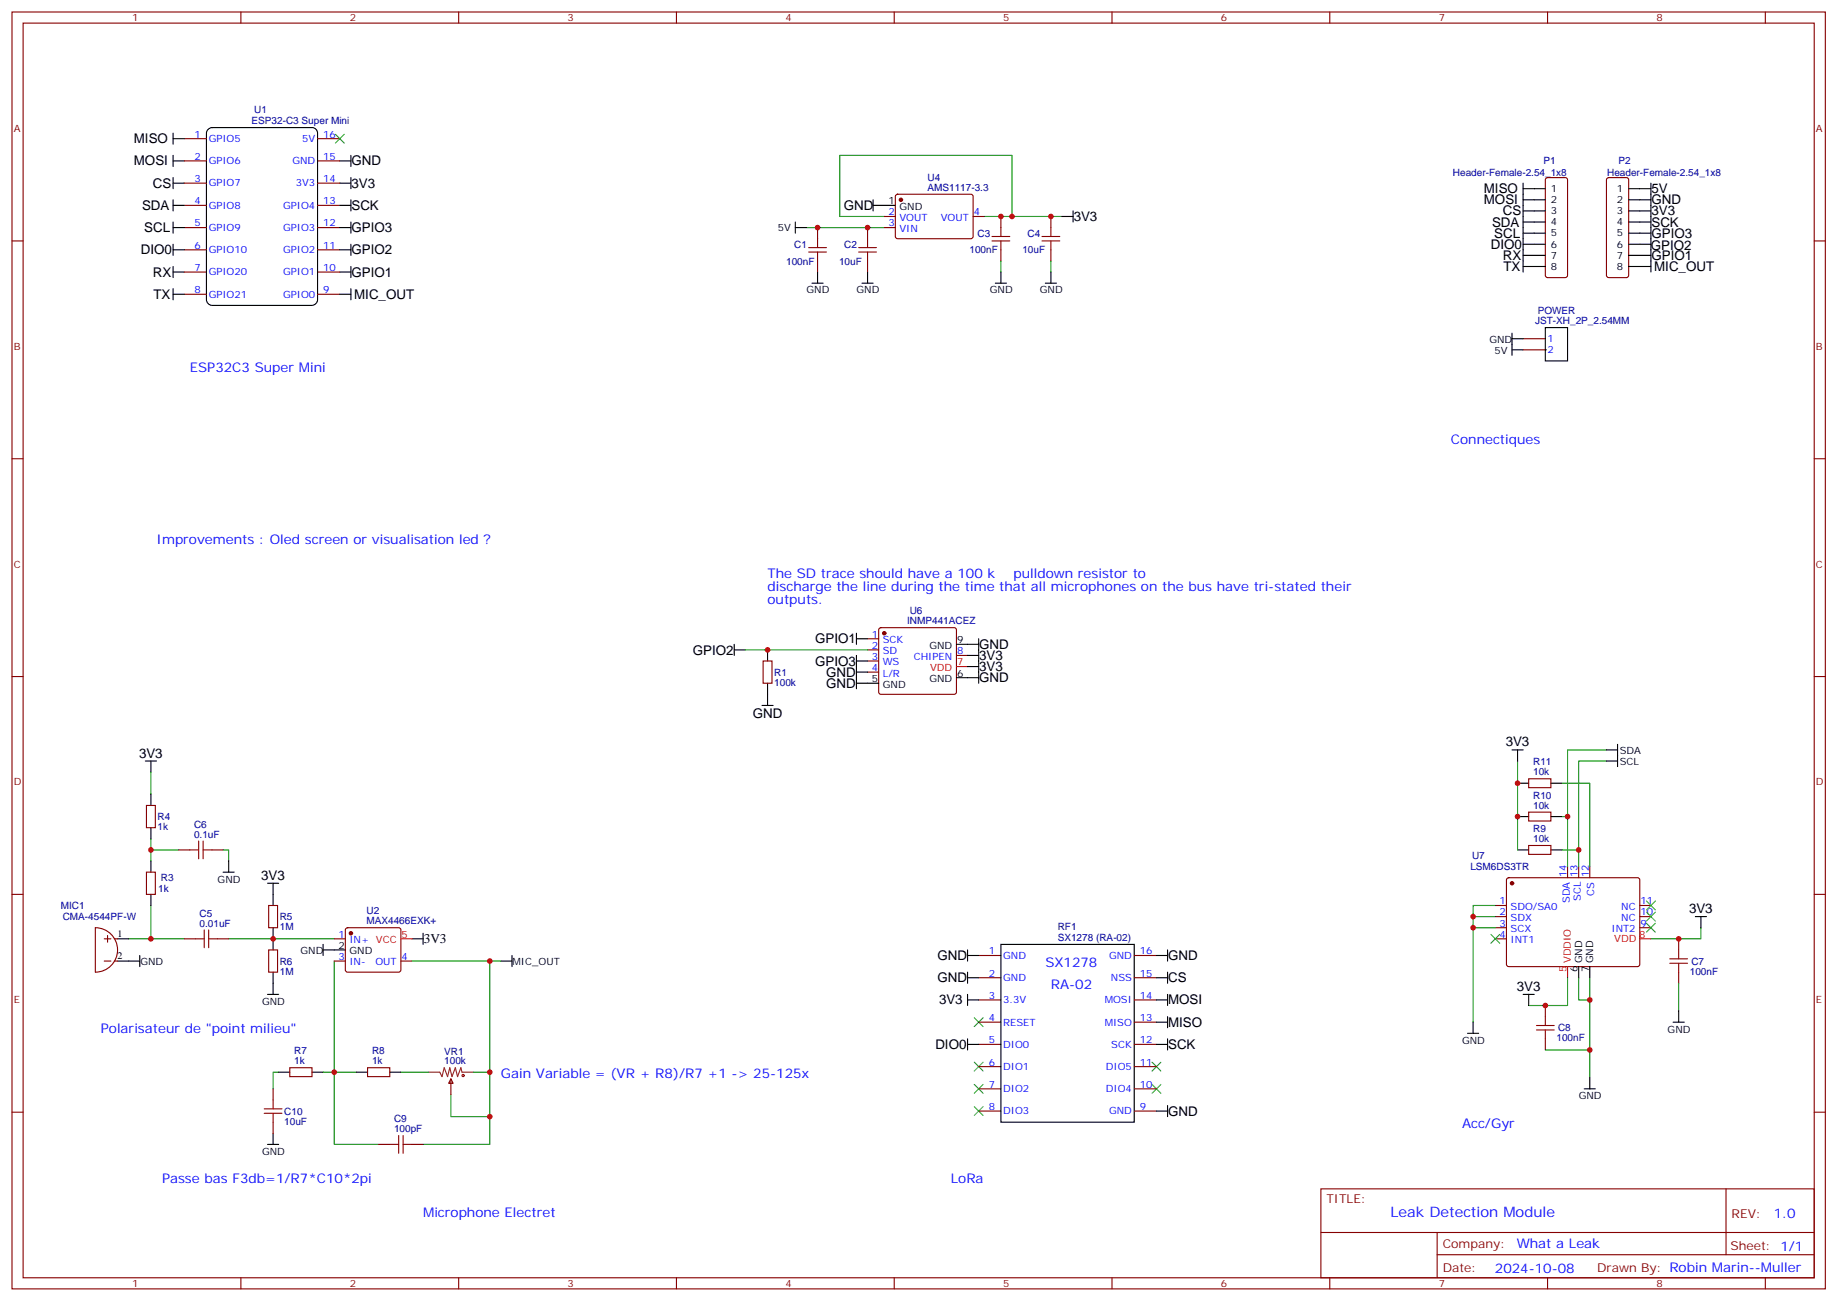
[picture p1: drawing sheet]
<svg xmlns="http://www.w3.org/2000/svg" width="584mm" height="413mm" viewBox="0 0 584 413" stroke-linecap="round" stroke-linejoin="round" font-family="sans-serif">
<g fill="none" stroke="#870000" stroke-width=".35">
<path d="M3.8 3.8h575.7v405.4h-575.7zM7.3 7.3h568.7v398.3h-568.7zM76.5 3.8v3.5M145.6 3.8v3.5M214.8 3.8v3.5M283.9 3.8v3.5M353.1 3.8v3.5M422.2 3.8v3.5M491.3 3.8v3.5M560.5 3.8v3.5M58.5 44h7M58.5 51.1h7"/>
<path d="M58.5 58.1h7M100.8 44h7.1M100.8 51.1h7.1M100.8 58.1h7.1M490.9 56.6l.4-.2h5.7l.5 .2 .2 .5v30.3l-.2 .5-.5 .2h-5.7l-.5-.2-.2-.5v-30.3zM510.3 56.6l.5-.2h5.6l.5 .2 .2 .5v30.3l-.2 .5-.5 .2h-5.6l-.5-.2-.3-.5v-30.3zM3.8 76.5h3.5M58.5 65.2h7M58.5 72.2h7M58.5 79.3h7M100.8 65.2h7.1M100.8 72.2h7.1"/>
<path d="M100.8 79.3h7.1M256.8 78.6h5.6M259.6 72.2v6.4M275.4 72.2v3.6M280.7 72.2h3.6M280.7 68.7h3.6M284.5 61.9l.5-.2h23.5l.5 .7-.1 12.9-.6 .5-23.6-.1-.4-.6v-12.7zM309 68.7h3.5M315 76.5h5.6M315 75.1h5.6M317.8 68.7v6.4M317.8 76.5v6.3"/>
<path d="M333.7 68.7v3.5M333.7 79.3v3.5M576 76.5h3.5M58.5 86.4h7M58.5 93.4h7M100.8 86.4h7.1M100.8 93.4h7.1M256.8 80h5.6M259.6 80v6.4M275.4 82.8v3.6M483.6 107.5h7M483.6 111.1h7"/>
<path d="M3.8 145.6h3.5M576 145.6h3.5M279.2 199.5l.5-.3h23.3l.5 .3 .2 .5v19.7l-.3 .5-.4 .2h-23.3l-.5-.2-.2-.5v-19.7zM3.8 214.8h3.5M242.3 209.8h2.8v7.1h-2.8zM275.4 202.8h3.6M275.4 206.3h3.6M275.4 209.8h3.6M275.4 213.4h3.6M303.7 208.1h3.5M576 214.8h3.5M46.5 255.7h2.8v7h-2.8z"/>
<path d="M485.4 257.8h7v2.8h-7zM485.4 247.2h7v2.8h-7zM46.5 276.9h2.8v7h-2.8zM56.7 269.8h3.6M67.3 269.8h3.5M478.5 278.8l.5-.2 41.2 .1 .4 .6v27.1l-.7 .4h-41.2l-.4-.7v-26.8zM485.4 268.4h7v2.8h-7zM497.7 275.1v3.5M501.2 275.1v3.5M504.8 275.1v3.5M3.8 283.9h3.5M30.3 294.5a7.1 7.1 0 0 1 7 7.1 7.1 7.1 0 0 1-7 7z"/>
<path d="M33.1 298h2.1M34.1 297v2.1M36.3 298h1M58.5 298h3.5M69.1 298h3.5M85.3 287.4h2.8v7.1h-2.8zM106.1 298h3.5M109.9 294.7l.4-.2h16.3l.5 .2 .2 .5v12.7l-.3 .5-.4 .2h-16.3l-.5-.2-.2-.5v-12.7zM474.8 287.4h3.5M474.8 291h3.5M474.8 294.5h3.5M474.8 298h3.5"/>
<path d="M520.6 287.4h3.6M520.6 291h3.6M520.6 294.5h3.6M533 298v3.6M576 283.9h3.5M33.1 305.1h2.1M36.3 305.1h1M85.3 301.6h2.8v7h-2.8zM106.1 305.1h3.5M127.3 305.1h3.5M310.7 303.3h7.1M310.7 310.4h7.1"/>
<path d="M310.7 317.4h7.1M360.1 303.3h7.1M360.1 310.4h7.1M360.1 317.4h7.1M490.6 319.2v3.5M533 308.6v3.5M92 338.9h7.1v2.9h-7.1zM116.7 338.9h7.1v2.9h-7.1zM310.7 324.5h7.1M310.7 331.5h7.1M310.7 338.6h7.1M360.1 324.5h7.1"/>
<path d="M360.1 331.5h7.1M360.1 338.6h7.1M490.6 329.8v3.5M3.8 353.1h3.5M86.7 345.7v3.5M86.7 356.2v3.6M143.2 342.5l.7 1.4h-1.4zM143.2 342.5v4.9M310.7 345.7h7.1M310.7 352.7h7.1M360.1 345.7h7.1M360.1 352.7h7.1"/>
<path d="M576 353.1h3.5M120.2 363.3h3.6M130.8 363.3h3.5M419.4 377.4h156.6v28.2h-156.6zM548 377.4v20.9M419.4 391.2h156.5M456.3 398.3h119.6M456.3 391.2v14.2M76.5 405.6v3.6M145.6 405.6v3.6M214.8 405.6v3.6M283.9 405.6v3.6"/>
<path d="M353.1 405.6v3.6M422.2 405.6v3.6M491.3 405.6v3.6M560.5 405.6v3.6"/>
</g>
<g fill="none" stroke="#000" stroke-width=".35">
<path d="M55 51.1h3.5M55 42.3v3.5M55 49.3v3.5M55 56.4v3.5M55 58.1h3.5M55 44h3.5M66.1 41l1.2-.5h31.8l.9 .2 .6 .7 .2 .9v52.9l-.3 .9-.6 .6-.8 .2h-31.8l-.9-.2-.6-.7-.3-.8v-52.9zM107.9 51.1h3.5M107.9 58.1h3.5M111.4 49.3v3.5M111.4 56.4v3.5M483.6 59.9h7"/>
<path d="M483.6 58.1v28.3M517.1 59.9h7.1M524.2 58.1v28.3M55 65.2h3.5M55 63.4v3.6M55 70.5v3.5M55 77.5v3.6M55 72.2h3.5M55 79.3h3.5M107.9 65.2h3.5M107.9 72.2h3.5M107.9 79.3h3.5"/>
<path d="M111.4 63.4v3.6M111.4 70.5v3.5M111.4 77.5v3.6M252.5 72.2h3.5M252.5 70.5v3.5M277.2 65.2h7.1M277.2 63.4v3.6M337.2 68.7h3.5M340.7 67v3.5M483.6 63.4h7M483.6 67h7M483.6 70.5h7"/>
<path d="M483.6 74h7M483.6 77.5h7M517.1 63.4h7.1M517.1 67h7.1M517.1 70.5h7.1M517.1 74h7.1M517.1 77.5h7.1M55 93.4h3.5M55 84.6v3.5M55 91.7v3.5M55 86.4h3.5M107.9 93.4h3.5"/>
<path d="M107.9 86.4h3.5M111.4 84.6v3.5M111.4 91.7v3.5M257.8 89.9h3.5M259.6 86.4v3.5M273.7 89.9h3.5M275.4 86.4v3.5M316 89.9h3.5M317.8 86.4v3.5M331.9 89.9h3.5M333.7 86.4v3.5M483.6 81.1h7"/>
<path d="M483.6 84.6h7M517.1 81.1h7.1M517.1 84.6h7.1M480.1 107.5h3.5M480.1 105.8v7M480.1 111.1h3.5M490.6 104h7.1v10.6h-7.1zM233.1 206.3h3.5M233.1 204.5v3.6M243.7 206.3v3.5M243.7 216.9v7M271.9 216.9h7.1"/>
<path d="M271.9 201v3.5M271.9 208.1v10.6M271.9 213.4h3.5M271.9 209.8h3.5M271.9 202.8h3.5M303.7 215.1h7M303.7 204.5h7M307.2 211.6h3.5M307.2 208.1h3.5M310.7 202.8v14.1M241.9 223.9h3.6M480.1 238.1h3.5"/>
<path d="M481.8 238.1v3.5M510 238.1h3.6M513.6 236.3v7M46.1 241.6h3.6M47.9 241.6v3.5M47.9 252.2v3.5M481.8 259.2h3.6M481.8 248.6h3.6M492.4 259.2h3.5M492.4 248.6h3.5M510 241.6h3.6M47.9 262.7v3.6"/>
<path d="M47.9 273.3v3.6M70.8 276.9h3.6M72.6 273.3v3.6M481.8 269.8h3.6M492.4 269.8h3.5M37.3 298h3.6M47.9 283.9v3.5M84.9 280.4h3.6M86.7 280.4v7M86.7 294.5v7.1M102.6 299.8v3.5M130.8 298h3.5"/>
<path d="M134.3 296.3v3.5M317.8 299.8h42.3v56.4h-42.3zM538.3 291h3.5M540 291v3.5M37.3 305.1h7.1M44.4 303.3v3.5M84.9 315.7h3.6M86.7 308.6v7.1M102.6 301.6h7M159 305.1h3.6M162.6 303.3v3.5M307.2 310.4h3.5"/>
<path d="M307.2 303.3h3.5M307.2 317.4h3.5M307.2 301.6v3.5M307.2 308.6v3.5M307.2 315.7v3.5M367.2 310.4h3.5M367.2 303.3h3.5M367.2 317.4h3.5M370.7 301.6v3.5M370.7 308.6v3.5M370.7 315.7v3.5M483.6 315.7h3.5"/>
<path d="M485.4 315.7v3.5M501.2 306.8v3.6M504.8 306.8v3.6M307.2 331.5h3.5M307.2 329.8v3.5M367.2 324.5h3.5M367.2 331.5h3.5M370.7 322.7v3.5M370.7 329.8v3.5M465.9 328h3.6M467.7 324.5v3.5M531.2 324.5h3.5"/>
<path d="M533 321v3.5M86.7 359.8v3.5M88.5 340.4h3.5M99.1 340.4h3.5M113.2 340.4h3.5M123.8 340.4h3.5M367.2 352.7h3.5M370.7 350.9v3.6M503 345.7h3.5M504.8 342.1v3.6M84.9 363.3h3.6"/>
</g>
<g fill="none" stroke="#008700" stroke-width=".35">
<path d="M256 72.2h24.7M280.7 68.7h-14.1v-19.4h54.7v19.4M312.5 68.7h24.7M317.8 82.8v3.6M333.7 82.8v3.6M236.6 206.3h38.8M510 238.1h-12.3v37M47.9 245.1v7.1M481.8 241.6v28.2M495.9 248.6h8.9v26.5M495.9 259.2h1.8M510 241.6h-8.8v33.5"/>
<path d="M47.9 269.8h8.8M47.9 266.3v7M70.8 269.8h1.8v3.5M495.9 269.8h5.3M40.9 298h17.6M47.9 287.4v10.6M72.6 298h33.5M467.7 294.5h7.1M474.8 287.4h-7.1v3.6M474.8 291h-7.1v33.5M540 294.5v3.5h-15.8M106.1 305.1v35.3h-3.5"/>
<path d="M130.8 305.1h28.2M155.5 305.1v58.2h-21.2M497.7 310.4v8.8h-12.3M501.2 310.4v7h3.6v24.7M504.8 310.4v7M533 312.1v8.9M490.6 333.3h14.2M88.5 340.4h-1.8v5.3M113.2 340.4h-7.1v22.9h14.1M127.3 340.4h8.8M143.2 347.4v7.1h12.3M150.2 340.4h5.3"/>
</g>
<g fill="none" stroke="#a10000" stroke-width=".35">
<path d="M272.6 78.6h5.7M275.4 75.8v2.8M330.8 76.5h5.7M330.8 75.1h5.7M333.7 72.2v2.9M333.7 76.5v2.8M272.6 80h5.7M275.4 80v2.8M60.3 269.8h2.8M63.1 267v5.6M64.5 269.8h2.8M64.5 267v5.6"/>
<path d="M62 298h2.8M64.8 295.2v5.6M66.3 298h2.8M66.3 295.2v5.6M530.2 305.8h5.6M530.2 304.4h5.6M533 301.6v2.8M533 305.8v2.8M487.8 327h5.7M487.8 325.5h5.7M490.6 322.7v2.8M490.6 327v2.8"/>
<path d="M83.9 353.4h5.6M83.9 352h5.6M86.7 349.2v2.8M86.7 353.4v2.8M123.8 363.3h2.8M126.6 360.5v5.6M128 363.3h2.8M128 360.5v5.6"/>
<circle cx="147" cy="341.4" r=".35"/>
</g>
<g fill="#870000" stroke="#870000" stroke-width=".35">
<circle cx="286" cy="63.4" r=".53"/>
<circle cx="480.1" cy="280.4" r=".53"/>
<circle cx="111.4" cy="296.3" r=".53"/>
<circle cx="280.7" cy="201" r=".53"/>
</g>
<path d="M303.7 211.6h3.5M127.3 298h3.5M520.6 298h3.6M497.7 306.8v3.6" fill="none" stroke="#f00" stroke-width=".35"/>
<g fill="none" stroke="#3c3" stroke-width=".35">
<path d="M106.5 42.6l2.8 2.8M109.3 42.6l-2.8 2.8M473.4 296.6l2.8 2.8M476.2 296.6l-2.8 2.8M522.7 293.1l2.9 2.8M522.7 289.6l2.9 2.8M522.7 286l2.9 2.9M525.6 293.1l-2.9 2.8M525.6 289.6l-2.9 2.8M525.6 286l-2.9 2.9M309.3 323.1l2.8 2.8M309.3 337.2l2.8 2.8"/>
<path d="M312.1 323.1l-2.8 2.8M312.1 337.2l-2.8 2.8M365.8 337.2l2.8 2.8M368.6 337.2l-2.8 2.8M309.3 344.2l2.8 2.9M309.3 351.3l2.8 2.8M312.1 344.2l-2.8 2.9M312.1 351.3l-2.8 2.8M365.8 344.2l2.8 2.9M368.6 344.2l-2.8 2.9"/>
</g>
<path d="M136.1 340.4h3.5l.7 1.4 .7-2.9 1.1 2.9 .7-2.9 .7 2.9 1.1-2.9 .7 2.9 1-2.9 .4 1.5h3.5" fill="none" stroke="#8c2424" stroke-width=".35"/>
<circle cx="490.6" cy="111.1" r=".18" fill="#000"/>
<g fill="#c00">
<circle cx="321.3" cy="68.7" r=".88"/>
<circle cx="333.7" cy="68.7" r=".88"/>
<circle cx="317.8" cy="68.7" r=".88"/>
<circle cx="259.6" cy="72.2" r=".88"/>
<circle cx="275.4" cy="72.2" r=".88"/>
<circle cx="533" cy="298" r=".88"/>
<circle cx="490.6" cy="319.2" r=".88"/>
<circle cx="481.8" cy="259.2" r=".88"/>
<circle cx="481.8" cy="248.6" r=".88"/>
<circle cx="467.7" cy="291" r=".88"/>
<circle cx="504.8" cy="333.3" r=".88"/>
<circle cx="504.8" cy="317.4" r=".88"/>
<circle cx="501.2" cy="269.8" r=".88"/>
<circle cx="497.7" cy="259.2" r=".88"/>
<circle cx="467.7" cy="294.5" r=".88"/>
<circle cx="155.5" cy="354.5" r=".88"/>
<circle cx="155.5" cy="340.4" r=".88"/>
<circle cx="155.5" cy="305.1" r=".88"/>
<circle cx="106.1" cy="340.4" r=".88"/>
<circle cx="86.7" cy="298" r=".88"/>
<circle cx="47.9" cy="269.8" r=".88"/>
<circle cx="47.9" cy="298" r=".88"/>
<circle cx="243.7" cy="206.3" r=".88"/>
</g>
<text font-size="4.6" fill="#00f" x="441.5" y="386.4">Leak Detection Module</text>
<g font-size="4.2">
<text x="42.5" y="45.5">MISO</text>
<text x="42.5" y="52.5">MOSI</text>
<text x="111.6" y="52.5">GND</text>
<text x="48.5" y="59.6">CS</text>
<text x="111.6" y="59.6">3V3</text>
<text x="471.1" y="61.3">MISO</text>
<text x="471.1" y="64.9">MOSI</text>
<text x="524.3" y="64.9">GND</text>
<text x="524.3" y="61.3">5V</text>
<text x="45.1" y="66.6">SDA</text>
<text x="111.6" y="66.6">SCK</text>
<text x="267.9" y="66.6">GND</text>
<text x="340.9" y="70.2">3V3</text>
<text x="473.7" y="71.9">SDA</text>
<text x="477.1" y="68.4">CS</text>
<text x="524.3" y="68.4">3V3</text>
<text x="524.3" y="71.9">SCK</text>
<text x="45.8" y="73.7">SCL</text>
<text x="111.6" y="73.7">GPIO3</text>
<text x="474.4" y="75.4">SCL</text>
<text x="524.3" y="75.5">GPIO3</text>
<text x="44.7" y="80.7">DIO0</text>
<text x="111.6" y="80.7">GPIO2</text>
<text x="473.4" y="79">DIO0</text>
<text x="477.1" y="82.6">RX</text>
<text x="524.2" y="79.3">GPIO2</text>
<text x="524.3" y="82.5">GPIO1</text>
<text x="48.5" y="87.9">RX</text>
<text x="111.6" y="87.8">GPIO1</text>
<text x="477.4" y="86.1">TX</text>
<text x="525.2" y="86">MIC_OUT</text>
<text x="48.7" y="94.9">TX</text>
<text x="112.5" y="94.9">MIC_OUT</text>
<text x="220" y="207.8">GPIO2</text>
<text x="258.8" y="204.2">GPIO1</text>
<text x="310.9" y="206">GND</text>
<text x="310.9" y="209.6">3V3</text>
<text x="258.8" y="211.3">GPIO3</text>
<text x="262.3" y="214.8">GND</text>
<text x="310.9" y="213.1">3V3</text>
<text x="262.3" y="218.4">GND</text>
<text x="310.9" y="216.6">GND</text>
<text x="239" y="227.9">GND</text>
<text x="478.1" y="237">3V3</text>
<text x="44.1" y="240.5">3V3</text>
<text x="82.9" y="279.3">3V3</text>
<text x="536.3" y="289.9">3V3</text>
<text x="134.5" y="299.5">3V3</text>
<text x="297.6" y="304.8">GND</text>
<text x="370.9" y="304.8">GND</text>
<text x="297.6" y="311.8">GND</text>
<text x="370.9" y="311.8">CS</text>
<text x="481.6" y="314.6">3V3</text>
<text x="298.1" y="318.9">3V3</text>
<text x="370.9" y="318.9">MOSI</text>
<text x="370.9" y="325.9">MISO</text>
<text x="297" y="333">DIO0</text>
<text x="370.9" y="333">SCK</text>
<text x="370.9" y="354.1">GND</text>
</g>
<g font-size="4.2" fill="#00f">
<text x="60.3" y="118.1">ESP32C3 Super Mini</text>
<text x="460.7" y="141">Connectiques</text>
<text x="49.7" y="172.8">Improvements : Oled screen or visualisation led ?</text>
<text x="243.7" y="183.4">The SD trace should have a 100 k</text>
<text x="321.8" y="183.4">pulldown resistor to</text>
<text x="243.7" y="187.6">discharge the line during the time that all microphones on the bus have tri-stated their</text>
<text x="243.7" y="191.8">outputs.</text>
<text x="331.9" y="306.8">SX1278</text>
<text x="333.7" y="313.9">RA-02</text>
<text x="32" y="328">Polarisateur de &quot;point milieu&quot;</text>
<text x="159" y="342.1">Gain Variable = (VR + R8)/R7 +1 -&gt; 25-125x</text>
<text x="464.2" y="358">Acc/Gyr</text>
<text x="51.4" y="375.6">Passe bas F3db=1/R7*C10*2pi</text>
<text x="301.9" y="375.6">LoRa</text>
<text x="134.3" y="386.2">Microphone Electret</text>
<text x="563.2" y="386.7">1.0</text>
<text x="481.6" y="396.2">What a Leak</text>
<text x="474.6" y="404">2024-10-08</text>
</g>
<g font-size="3.9" fill="#800">
<text x="421.1" y="382">TITLE:</text>
<text x="549.8" y="386.7">REV:</text>
<text x="458.1" y="396.2">Company:</text>
<text x="549.4" y="396.8">Sheet: 1/1</text>
<text x="458.1" y="403.9">Date:</text>
<text x="507.1" y="403.9">Drawn By: Robin Marin--Muller</text>
</g>
<g font-size="3.2" fill="#800">
<text x="41.9" y="6.8">1</text>
<text x="111.1" y="6.8">2</text>
<text x="180.2" y="6.8">3</text>
<text x="249.3" y="6.8">4</text>
<text x="318.5" y="6.8">5</text>
<text x="387.6" y="6.8">6</text>
<text x="456.8" y="6.8">7</text>
<text x="525.9" y="6.8">8</text>
<text x="4.3" y="41.9">A</text>
<text x="576.5" y="41.9">A</text>
<text x="4.3" y="111.1">B</text>
<text x="576.5" y="111.1">B</text>
<text x="4.3" y="180.2">C</text>
<text x="576.5" y="180.2">C</text>
<text x="4.3" y="249.3">D</text>
<text x="576.5" y="249.3">D</text>
<text x="4.3" y="318.5">E</text>
<text x="576.5" y="318.5">E</text>
<text x="41.9" y="408.6">1</text>
<text x="111.1" y="408.6">2</text>
<text x="180.2" y="408.6">3</text>
<text x="249.3" y="408.6">4</text>
<text x="318.5" y="408.6">5</text>
<text x="387.6" y="408.6">6</text>
<text x="456.8" y="408.6">7</text>
<text x="525.9" y="408.6">8</text>
</g>
<g font-size="3.2" fill="#000080">
<text x="79.9" y="39.3">ESP32-C3 Super Mini</text>
<text x="80.7" y="36">U1</text>
<text x="490" y="52.1">P1</text>
<text x="513.8" y="52.1">P2</text>
<text x="294.5" y="57.5">U4</text>
<text x="461.3" y="55.8">Header-Female-2.54_1x8</text>
<text x="510.3" y="55.8">Header-Female-2.54_1x8</text>
<text x="294.5" y="60.5">AMS1117-3.3</text>
<text x="310.4" y="75.2">C3</text>
<text x="326.3" y="75.2">C4</text>
<text x="249.6" y="84">100nF</text>
<text x="252.2" y="78.7">C1</text>
<text x="266.4" y="84">10uF</text>
<text x="268.1" y="78.7">C2</text>
<text x="307.8" y="80.4">100nF</text>
<text x="324.6" y="80.5">10uF</text>
<text x="488.2" y="99.6">POWER</text>
<text x="487.4" y="102.9">JST-XH_2P_2.54MM</text>
<text x="288.9" y="194.8">U6</text>
<text x="288" y="198.1">INMP441ACEZ</text>
<text x="245.8" y="214.5">R1</text>
<text x="245.8" y="217.7">100k</text>
<text x="486.8" y="243">R11</text>
<text x="486.8" y="246.2">10k</text>
<text x="486.8" y="256.8">10k</text>
<text x="486.8" y="253.5">R10</text>
<text x="50" y="263.5">1k</text>
<text x="50" y="260.3">R4</text>
<text x="61.6" y="262.7">C6</text>
<text x="61.6" y="265.9">0.1uF</text>
<text x="486.8" y="267.3">10k</text>
<text x="486.8" y="264.1">R9</text>
<text x="467.4" y="272.7">U7</text>
<text x="51.1" y="279.8">R3</text>
<text x="466.8" y="276.2">LSM6DS3TR</text>
<text x="50.2" y="283.3">1k</text>
<text x="19.3" y="288.6">MIC1</text>
<text x="19.9" y="292.1">CMA-4544PF-W</text>
<text x="63.4" y="291">C5</text>
<text x="88.8" y="292.1">R5</text>
<text x="116.4" y="293.4">MAX4466EXK+</text>
<text x="116.4" y="290.3">U2</text>
<text x="63.4" y="294.1">0.01uF</text>
<text x="88.8" y="295.3">1M</text>
<text x="335.8" y="298.6">SX1278 (RA-02)</text>
<text x="335.8" y="295.4">RF1</text>
<text x="88.8" y="309.4">1M</text>
<text x="88.8" y="306.2">R6</text>
<text x="536.5" y="309.4">100nF</text>
<text x="537" y="306.2">C7</text>
<text x="494.7" y="327.4">C8</text>
<text x="93.4" y="334.7">R7</text>
<text x="118.1" y="334.7">R8</text>
<text x="141.1" y="334.8">VR1</text>
<text x="494.2" y="330.6">100nF</text>
<text x="93.4" y="337.9">1k</text>
<text x="118.1" y="337.9">1k</text>
<text x="141.1" y="337.9">100k</text>
<text x="90.2" y="353.9">C10</text>
<text x="90.2" y="357">10uF</text>
<text x="125.1" y="359.4">100pF</text>
<text x="125.1" y="356.2">C9</text>
</g>
<g font-size="3.2" fill="#00f">
<text x="61.8" y="43.7">1</text>
<text x="66.3" y="45.1">GPIO5</text>
<text x="95.9" y="45.1">5V</text>
<text x="102.6" y="43.7">16</text>
<text x="61.8" y="50.7">2</text>
<text x="66.3" y="52.1">GPIO6</text>
<text x="92.8" y="52.1">GND</text>
<text x="102.6" y="50.7">15</text>
<text x="61.8" y="57.8">3</text>
<text x="66.3" y="59.2">GPIO7</text>
<text x="93.9" y="59.2">3V3</text>
<text x="102.6" y="57.8">14</text>
<text x="61.8" y="64.8">4</text>
<text x="102.6" y="64.8">13</text>
<text x="61.8" y="71.9">5</text>
<text x="66.3" y="66.3">GPIO8</text>
<text x="89.9" y="66.3">GPIO4</text>
<text x="102.6" y="71.9">12</text>
<text x="282.1" y="68.4">2</text>
<text x="282.1" y="71.9">3</text>
<text x="285.6" y="70.1">VOUT</text>
<text x="298.7" y="70.1">VOUT</text>
<text x="309.1" y="68.4">4</text>
<text x="66.3" y="73.3">GPIO9</text>
<text x="89.9" y="73.3">GPIO3</text>
<text x="285.6" y="73.7">VIN</text>
<text x="61.8" y="79">6</text>
<text x="66.3" y="80.4">GPIO10</text>
<text x="89.9" y="80.4">GPIO2</text>
<text x="102.6" y="79">11</text>
<text x="61.8" y="86">7</text>
<text x="66.3" y="87.4">GPIO20</text>
<text x="89.9" y="87.4">GPIO1</text>
<text x="102.6" y="86">10</text>
<text x="61.8" y="93.1">8</text>
<text x="66.3" y="94.5">GPIO21</text>
<text x="89.9" y="94.5">GPIO0</text>
<text x="102.6" y="93.1">9</text>
<text x="491.3" y="108.6">1</text>
<text x="491.3" y="112.1">2</text>
<text x="276.8" y="202.4">1</text>
<text x="276.8" y="206">2</text>
<text x="276.8" y="209.5">3</text>
<text x="280.3" y="204.2">SCK</text>
<text x="280.3" y="207.7">SD</text>
<text x="290.1" y="209.5">CHIPEN</text>
<text x="303.8" y="207.7">8</text>
<text x="276.8" y="213">4</text>
<text x="280.3" y="211.2">WS</text>
<text x="280.3" y="214.8">L/R</text>
<text x="497.3" y="278.4" transform="rotate(-90 497.3 278.4)">14</text>
<text x="500.9" y="278.4" transform="rotate(-90 500.9 278.4)">13</text>
<text x="504.4" y="278.4" transform="rotate(-90 504.4 278.4)">12</text>
<text x="476.1" y="287.1">1</text>
<text x="498.4" y="286.7" transform="rotate(-90 498.4 286.7)">SDA</text>
<text x="501.9" y="286.1" transform="rotate(-90 501.9 286.1)">SCL</text>
<text x="506.2" y="284.3" transform="rotate(-90 506.2 284.3)">CS</text>
<text x="520.8" y="287.1">11</text>
<text x="476.1" y="290.6">2</text>
<text x="479.6" y="288.9">SDO/SA0</text>
<text x="479.6" y="292.4">SDX</text>
<text x="514.7" y="292.4">NC</text>
<text x="514.7" y="288.9">NC</text>
<text x="520.8" y="290.6">10</text>
<text x="107.5" y="297.7">1</text>
<text x="110.9" y="299.4">IN+ VCC</text>
<text x="476.1" y="294.1">3</text>
<text x="476.1" y="297.7">4</text>
<text x="479.6" y="295.9">SCX</text>
<text x="479.6" y="299.4">INT1</text>
<text x="511.6" y="295.9">INT2</text>
<text x="520.8" y="294.1">9</text>
<text x="107.5" y="304.7">3</text>
<text x="127.5" y="304.7">4</text>
<text x="314" y="303">1</text>
<text x="318.5" y="304.4">GND</text>
<text x="352.1" y="304.4">GND</text>
<text x="361.9" y="303">16</text>
<text x="110.9" y="306.5">IN-</text>
<text x="119.2" y="306.5">OUT</text>
<text x="314" y="310">2</text>
<text x="318.5" y="311.4">GND</text>
<text x="352.7" y="311.4">NSS</text>
<text x="361.9" y="310">15</text>
<text x="314" y="317.1">3</text>
<text x="361.9" y="317.1">14</text>
<text x="318.5" y="318.5">3.3V</text>
<text x="350.7" y="318.5">MOSI</text>
<text x="314" y="324.1">4</text>
<text x="318.5" y="325.5">RESET</text>
<text x="350.7" y="325.5">MISO</text>
<text x="361.9" y="324.1">13</text>
<text x="314" y="331.2">5</text>
<text x="318.5" y="332.6">DIO0</text>
<text x="352.8" y="332.6">SCK</text>
<text x="361.9" y="331.2">12</text>
<text x="314" y="338.2">6</text>
<text x="318.5" y="339.7">DIO1</text>
<text x="351.1" y="339.7">DIO5</text>
<text x="361.9" y="338.2">11</text>
<text x="314" y="345.3">7</text>
<text x="318.5" y="346.7">DIO2</text>
<text x="351.1" y="346.7">DIO4</text>
<text x="361.9" y="345.3">10</text>
<text x="314" y="352.4">8</text>
<text x="318.5" y="353.8">DIO3</text>
<text x="352.1" y="353.8">GND</text>
<text x="361.9" y="352.4">9</text>
</g>
<g font-size="3.2">
<text x="282.1" y="64.8">1</text>
<text x="492.4" y="61">1</text>
<text x="492.4" y="64.5">2</text>
<text x="513.3" y="61">1</text>
<text x="513.3" y="64.5">2</text>
<text x="285.6" y="66.6">GND</text>
<text x="492.4" y="68">3</text>
<text x="492.4" y="71.5">4</text>
<text x="513.3" y="68">3</text>
<text x="513.3" y="71.5">4</text>
<text x="247" y="73.5">5V</text>
<text x="492.4" y="75.1">5</text>
<text x="513.3" y="75.1">5</text>
<text x="492.4" y="78.6">6</text>
<text x="492.4" y="82.1">7</text>
<text x="513.3" y="78.6">6</text>
<text x="513.3" y="82.1">7</text>
<text x="492.4" y="85.7">8</text>
<text x="513.3" y="85.7">8</text>
<text x="256.1" y="93.1">GND</text>
<text x="271.9" y="93.1">GND</text>
<text x="314.3" y="93.1">GND</text>
<text x="330.2" y="93.1">GND</text>
<text x="472.9" y="108.7">GND</text>
<text x="474.5" y="112.3">5V</text>
<text x="295.1" y="206">GND</text>
<text x="303.8" y="204.2">9</text>
<text x="303.8" y="214.8">6</text>
<text x="276.8" y="216.5">5</text>
<text x="280.3" y="218.3">GND</text>
<text x="295.1" y="216.5">GND</text>
<text x="514.3" y="239.3">SDA</text>
<text x="514.3" y="242.8">SCL</text>
<text x="69.1" y="280.2">GND</text>
<text x="37.3" y="297.3">1</text>
<text x="37.3" y="304.4">2</text>
<text x="95.4" y="302.8">GND</text>
<text x="107.5" y="301.2">2</text>
<text x="110.9" y="303">GND</text>
<text x="502.3" y="305.8" transform="rotate(-90 502.3 305.8)">GND</text>
<text x="505.8" y="305.8" transform="rotate(-90 505.8 305.8)">GND</text>
<text x="44.6" y="306.3">GND</text>
<text x="162.7" y="306.2">MIC_OUT</text>
<text x="500.9" y="308.7" transform="rotate(-90 500.9 308.7)">6</text>
<text x="504.4" y="308.7" transform="rotate(-90 504.4 308.7)">7</text>
<text x="83.2" y="319">GND</text>
<text x="529.5" y="327.8">GND</text>
<text x="464.2" y="331.3">GND</text>
<text x="501.2" y="349">GND</text>
<text x="83.2" y="366.6">GND</text>
</g>
<g font-size="3.2" fill="#f00">
<text x="295.3" y="213">VDD</text>
<text x="303.8" y="211.2">7</text>
<text x="127.5" y="297.7">5</text>
<text x="512.5" y="299.1">VDD</text>
<text x="520.5" y="297.7">8</text>
<text x="498.8" y="305.8" transform="rotate(-90 498.8 305.8)">VDDIO</text>
<text x="497.3" y="308.7" transform="rotate(-90 497.3 308.7)">5</text>
</g>
</svg>
